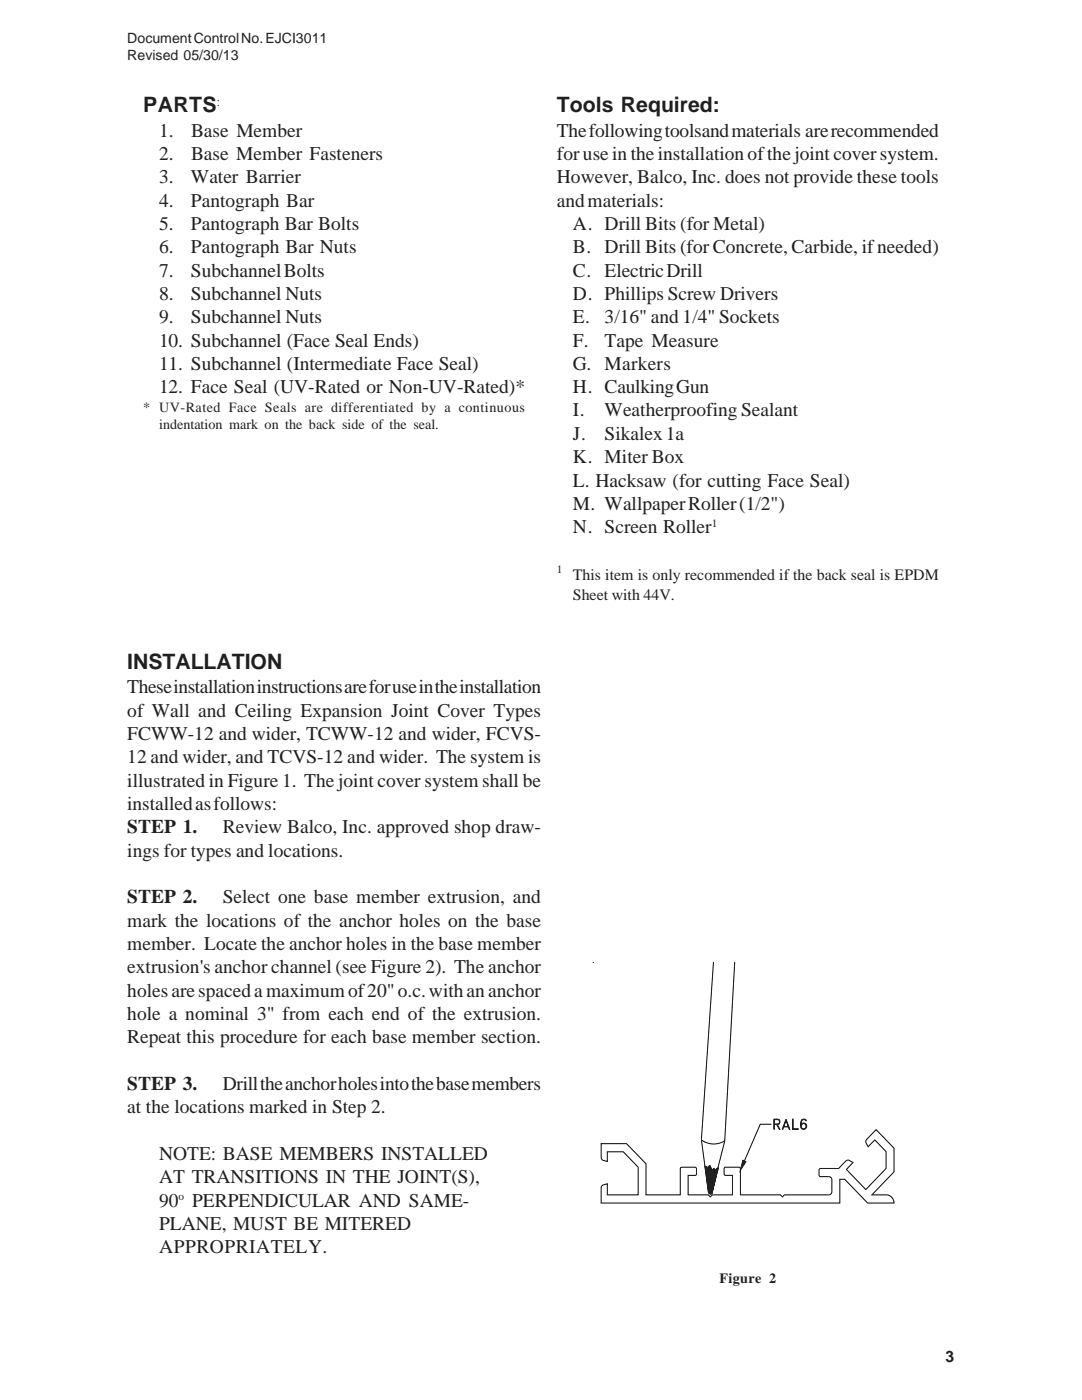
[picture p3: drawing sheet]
<svg xmlns="http://www.w3.org/2000/svg" width="216mm" height="279mm" viewBox="0 0 216 279" stroke-linecap="round" stroke-linejoin="round" font-family="sans-serif">
<g fill="none" stroke="#000" stroke-width=".2">
<path d="M118.3 192.1h.1M142.4 192l-2.4 35.5 1.4 10.4-.7-5.2 .4 .3 .5-.4 .4 1 .4-.4 .3 .3 .5-.4-1.2 5-.3 .2-.2-.1-.1-.3M146.6 192l-2 35.7-2.6 10.2M120 228.2h5l3.9 4.1v6.2h6.8v-5.3l.3-.3h2.7l.3 .3v1.1l-.1 .2-1.6 .1v3.9h4l.4 .4 .4-.4h4.1v-3.9h-1.5l-.2-.2v-1.2l.2-.3 3 .1v5.5h8l.4 .4 .4-.4h8.9a.64 .64 0 0 0 .6-.7l-.1-2.6-.5-.4h-1.8l-.2-.2v-1.2l.3-.2h3.6l1.5-1.6h.7l.7 .4-1.3 1.4 3.9 4 4-4.2v-3.4l-2.2-2.3-1.4 1.4a1.42 1.42 0 0 1-.4-1.3l2-2.2 3.6 3.8v4.7l-4.4 4.6h2.8a1.59 1.59 0 0 1 1.6 1.6h-5.3l-4.5-4.7h-1v4.7h-47.6v-3.2l.2-.4 1-.3v2.3h6.1v-5.6l-2.9-3h-3.2v1.9l-1-.3-.2-.5zM140 227.5a4.1 4.1 0 0 0 4.6 .2M140.7 232.9h.1M140.7 233.2h.1M140.7 233h.1M140.7 233.1h.1M140.8 233h.1M140.8 233.3h.1M140.8 232.9h.1"/>
<path d="M140.8 233.1h.1M140.8 233.2h.1M140.8 233.2v.1M140.8 232.8v.1M140.8 233.3l.1 .1M140.8 233.7h.1M140.8 232.8l-.1 .1M140.8 233.5h.1M140.8 233.6h.1M140.8 233.5v.1M140.8 233.4h.1M140.9 233.2h.1"/>
<path d="M140.9 233.3h.1M140.9 233.7v.1M140.9 233.5h.1M140.9 234h.1M140.9 232.9h.1M140.9 233.8h.1M140.9 233h.1M140.9 233.1h.1M140.9 233.7h.1M140.9 233.6h.1M140.9 233.4h.1M140.9 234.4h.1"/>
<path d="M140.9 234.2h.1M140.9 233.9h.1M140.9 234.5h.1M140.9 234.1h.1M140.9 234.3h.1M140.9 234.7h.1M140.9 234.6h.1M141 233.5h.1M141 233.7h.1M141 233.8h.1M141 233.6h.1M141 233.1h.1"/>
<path d="M141 235h.1M141 234.1h.1M141 234.2h.1M141 234.8h.1M141 234h.1M141 234.9h.1M141 234.2v.1M141 235.1h.1M141 233.2h.1M141 233.3h.1M141 233.4h.1M141 234.3h.1"/>
<path d="M141 234.5h.1M141 234.6h.1M141 234.4h.1M141 235.4h.1M141 233.5v.1M141 234.7h.1M141.1 234.7h.1M141.1 235h.1M141.1 233.8h.1M141.1 235.2h.1M141.1 233.3h.1M141.1 234.9h.1"/>
<path d="M141.1 233.3h-.1M141.1 235.6h.1M141.1 234.5h.1M141.1 233.1h.1M141.1 233.6h.1M141.1 233.4h.1M141.1 234h.1M141.1 233.7h.1M141.1 235.3h.1M141.1 235.7h.1M141.1 234.1h.1M141.1 234.3h.1"/>
<path d="M141.1 234.6h.1M141.1 235.1v.1M141.1 235.4h.1M141.1 233.9h.1M141.1 235.1h.1M141.1 235.8h.1M141.1 233.5h.1M141.1 233h.1M141.1 234.4h.1M141.1 235.9h.1M141.1 234.2v.1M141.1 234.8h.1"/>
<path d="M141.1 234.3l.1 .1M141.1 235.5h.1M141.1 233.2h.1M141.1 234.2h.1M141.1 236.1h.1M141.2 236h.1M141.2 235.1h.1M141.2 234.9h.1M141.2 233.2h.1M141.2 233.9h.1M141.2 233.5h.1M141.2 236.2h.1"/>
<path d="M141.2 235.5h.1M141.2 233.3h.1M141.2 236.1h.1M141.2 234.5h-.1M141.2 234.5h.1M141.2 236.3h.1M141.2 233.8h.1M141.2 234.4h.1M141.2 233.6h.1M141.2 234.9v.1M141.2 234.8h.1M141.2 234h.1"/>
<path d="M141.2 235.3h.1M141.2 233.2h-.1M141.2 233h.1M141.2 235h.1M141.2 233.1h.1M141.2 235.8h.1M141.2 234.7h-.1M141.2 234.7h.1M141.2 236.5h.1M141.2 236.4h.1M141.2 234.2h.1M141.2 235.4h.1"/>
<path d="M141.2 236.5v.1M141.2 236.6h.1M141.2 235.2h.1M141.2 236.8h.1M141.2 234.3h.1M141.2 235.9h.1M141.2 234.6l.1 .1M141.2 236.7h.1M141.2 233.7h.1M141.2 236.9h.1M141.2 237h.1M141.2 234.1v.1"/>
<path d="M141.2 235.6h.1M141.3 234.9h.1M141.3 236.2h.1M141.3 236.1h.1M141.3 233.4h.1M141.3 233.9h.1M141.3 235.2h.1M141.3 233.6h.1M141.3 233h-.1M141.3 234.1l-.1 .1M141.3 237h-.1M141.3 236.4v.1"/>
<path d="M141.3 235.3h-.1M141.3 235.6h.1M141.3 235.9h.1M141.3 235.3h.1M141.3 234.5h.1M141.3 237.2h.1M141.3 234.7h-.1M141.3 234.2h.1M141.3 237h.1M141.3 233.7h.1M141.3 237.1h.1M141.3 233h.1"/>
<path d="M141.3 233.8h.1M141.3 235.4h.1M141.3 235.5h.1M141.3 237.2v.1M141.3 236.6h.1M141.3 236.3h.1M141.3 234.1h.1M141.3 236.9h.1M141.3 235.1h.1M141.3 233.2h.1M141.3 235.7h.1M141.3 236.7h.1"/>
<path d="M141.3 234h.1M141.3 234.8h.1M141.3 233.5h.1M141.3 235.6h-.1M141.3 232.9h.1M141.3 236.5h.1M141.3 234.3h.1M141.3 233.3h.1M141.3 237.4h.1M141.3 235.8h.1M141.3 233.1h.1M141.3 237.3h.1"/>
<path d="M141.4 233h.1M141.3 234.6h.1M141.3 234.7h.1M141.4 234.8h.1M141.4 234.7v.1M141.4 237.3l-.1 .1M141.4 233.8h.1M141.4 235.1h.1M141.4 237.2h.1M141.4 236.8h-.1M141.4 232.9h.1M141.4 236.9h.1"/>
<path d="M141.4 234.3h-.1M141.4 233.6h.1M141.4 237.1h.1M141.4 234.7h.1M141.4 234.9h.1M141.4 234.5h.1M141.4 233.9v.1M141.4 233.4h.1M141.4 236.1h-.1M141.4 237.7h.1M141.4 237.8h.1M141.4 234.4h.1"/>
<path d="M141.4 236.1h.1M141.4 236.2h.1M141.4 236.5h.1M141.4 234h.1M141.4 237.5h.1M141.4 237.4h.1M141.4 235h.1M141.4 233.9h.1M141.4 235.2h.1M141.4 233.7h.1M141.4 233.4h-.1M141.4 236.6h.1"/>
<path d="M141.4 237.6h.1M141.4 236.3h.1M141.4 234.2h.1M141.4 234.3h.1M141.4 233.1h.1M141.4 235.8h.1M141.4 235.9h.1M141.4 236.4h.1M141.4 235.5h.1M141.4 233.3h.1M141.4 235.4h.1M141.4 237.9h.1"/>
<path d="M141.4 234.1h.1M141.4 237h.1M141.4 236.8h.1M141.4 233.1v.1M141.4 235.3h.1M141.4 237.3h.1M141.4 234.8v.1M141.4 235.6h.1M141.4 235.7h.1M141.4 233.2h.1M141.4 236.5v.1M141.4 236h.1"/>
<path d="M141.4 236.7h.1M141.4 238h.1M141.4 234.6h.1M141.4 233.5h.1M141.4 235.3v.1M141.5 234.9h.1M141.5 236.4h.1M141.5 236.1h.1M141.5 232.9h.1M141.5 234h.1M141.5 234.2h.1M141.5 233.9h.1"/>
<path d="M141.5 237.4h.1M141.5 236.9h.1M141.5 237.3h.1M141.5 235.5h.1M141.5 235.9h.1M141.5 234.8h.1M141.5 236.5h.1M141.5 234.3h.1M141.5 236.6h.1M141.5 236.3h.1M141.5 233.3h.1M141.5 235.2h.1"/>
<path d="M141.5 233.4h.1M141.5 235h.1M141.5 238.1h.1M141.5 233h.1M141.5 234.4h.1M141.5 234.1h.1M141.5 235.3h.1M141.5 235.4h.1M141.5 237.8h.1M141.5 237.5h.1M141.5 233.8h.1M141.5 234.6h.1"/>
<path d="M141.5 234.7h.1M141.5 235.8h.1M141.5 233.1h.1M141.5 232.8h.1M141.5 236.8h.1M141.5 233.2h.1M141.5 233.5h.1M141.5 238h.1M141.5 235.7h.1M141.5 235.4v.1M141.5 237.7h.1M141.5 236.2h.1"/>
<path d="M141.5 235.8v.1M141.5 237.1h.1M141.5 237.6h.1M141.5 234.5h.1M141.5 236h.1M141.5 238v.1M141.5 235.1h.1M141.5 237.9h.1M141.5 236.3v.1M141.5 232.7h.1M141.5 236.7h-.1M141.5 233.6h.1"/>
<path d="M141.5 237.2h.1M141.5 237.2l.1 .1M141.5 236.5v.1M141.5 236.1v.1M141.5 235.6h.1M141.6 236.2h.1M141.6 234h.1M141.6 233.4h.1M141.6 235.3h.1M141.6 234.3h.1M141.6 238h.1M141.6 237.4h.1"/>
<path d="M141.6 234.1h.1M141.6 237h.1M141.6 237.6h.1M141.6 236.8h.1M141.6 233.3h.1M141.6 233.8h.1M141.6 235.5h.1M141.6 232.7h-.1M141.6 235.8h.1M141.6 236.1h.1M141.6 236.5h.1M141.6 232.7h.1"/>
<path d="M141.6 238.1h.1M141.6 234.5h.1M141.6 236.9h-.1M141.6 234.5v.1M141.6 237.1h.1M141.6 233.9h.1M141.6 235.4h.1M141.6 232.8h.1M141.6 236.4h.1M141.6 234.2h.1M141.6 235h.1M141.6 237.7h-.1"/>
<path d="M141.6 237.7h.1M141.6 233.7h.1M141.6 236.4l.1 .1M141.6 236.7h.1M141.6 235.6h.1M141.6 232.9v.1M141.6 233h.1M141.6 237.8h.1M141.6 237.9h.1M141.6 233.5h.1M141.6 233.6h.1M141.6 236.9h.1"/>
<path d="M141.6 238.2h.1M141.6 235.2h.1M141.6 236.3v.1M141.6 233.2h.1M141.6 234.7h.1M141.6 234.4h.1M141.6 235.7h.1M141.6 234.6h.1M141.6 236h.1M141.6 234.8h.1M141.6 234.9h.1M141.6 233.8v.1"/>
<path d="M141.6 236.6h.1M141.6 235.1h.1M141.6 237.2h.1M141.6 238.3h.1M141.6 233.1h.1M141.6 235h-.1M141.6 236.3h.1M141.6 237.3h.1M141.6 235.9h.1M141.6 235.3l.1 .1M141.6 232.7v.1M141.6 232.9h.1"/>
<path d="M141.6 237l.1 .1M141.6 236.8v.1M141.6 237.9l-.1 .1M141.7 236.6h.1M141.7 236.3h.1M141.7 235.5h.1M141.7 234.1h.1M141.7 235.3h.1M141.7 233.6h.1M141.7 238.1h.1M141.7 238h.1M141.7 233.6h-.1"/>
<path d="M141.7 236.5h.1M141.7 238.2h.1M141.7 232.8h.1M141.7 235.8h.1M141.7 233.1h.1M141.7 237l-.1 .1M141.7 236.9h.1M141.7 234.7h.1M141.7 237.1h.1M141.7 234.9h-.1M141.7 233.4h-.1M141.7 237.5h.1"/>
<path d="M141.7 237.6h.1M141.7 234.3h.1M141.7 233.2h.1M141.7 232.9h.1M141.7 234.4h.1M141.7 235.9h.1M141.7 236h.1M141.7 234.6h.1M141.7 235.6h.1M141.7 233.3h.1M141.7 234.9h.1M141.7 237.8h.1"/>
<path d="M141.7 236.1h.1M141.7 236.7h.1M141.7 233.9h.1M141.7 233.4v.1M141.7 234.8h.1M141.7 233h.1M141.7 233.6l-.1 .1M141.7 233.1h-.1M141.7 237.2h.1M141.7 237.3h.1M141.7 237.4h.1M141.7 234h.1"/>
<path d="M141.7 234.2h.1M141.7 235.7h.1M141.7 234.5h.1M141.7 237.9h.1M141.7 237h.1M141.7 235.4h.1M141.7 233.8h.1M141.7 233.5h.1M141.7 237.5v.1M141.7 234.7l-.1 .1M141.7 238.1h-.1M141.7 233.4h.1"/>
<path d="M141.7 233.7h.1M141.7 235.1h.1M141.7 236.8h.1M141.7 235h.1M141.7 235.9l.1 .1M141.7 236.3h.2M141.7 234.1l-.1 .1M141.7 235.2h.1M141.8 236.5h.1M141.8 236.4h.1M141.8 234h.1M141.8 234.9h.1"/>
<path d="M141.8 233.8h.1M141.8 237.6h.1M141.8 235.2h.1M141.8 237.4h.1M141.8 237h-.1M141.8 233.9h.1M141.8 233.7h.1M141.8 236h.1M141.8 234.3v.1M141.8 237.1h.1M141.8 238.2h.1M141.8 234.6h.1"/>
<path d="M141.8 234.8v.1M141.8 236.6h.1M141.8 233.4h.1M141.8 236.7h.1M141.8 233.5h.1M141.8 236.2h.1M141.8 235h.1M141.8 238h.1M141.8 235.1h.1M141.8 237.8h.1M141.8 233.1h.1M141.8 237.7l-.1 .1"/>
<path d="M141.8 234.2h.1M141.8 235.5h.1M141.8 235.4h.1M141.8 235.9h.1M141.8 234.5v.1M141.8 234.1h.1M141.8 234.3h.1M141.8 233.3h.1M141.8 236.3h.1M141.8 234.7h.1M141.8 233.2h.1M141.8 238.1h.1"/>
<path d="M141.8 234.4h.1M141.8 235.6h.1M141.8 237.2h.1M141.8 236.9h.1M141.8 236.8h.1M141.8 234.5h.1M141.8 235.5v.1M141.8 237.7h.1M141.8 234.8h.1M141.8 237.9h.1M141.8 236.1h.1M141.8 233.6h.1"/>
<path d="M141.8 237h.1M141.8 235.8h.1M141.8 236l.1 .1M141.8 236.2v.1M141.8 237.5h.1M141.8 237.3h.1M141.8 235.7h.1M141.9 236.5h.1M141.9 237.2h-.1M141.9 234.4h.1M141.9 234.1h.1M141.9 233.3h.1"/>
<path d="M141.9 235.1h.1M141.9 237.8h.1M141.9 234.9h.1M141.9 235.3h.1M141.9 237.4h.1M141.9 237.5v.1M141.9 235.5h-.1M141.9 234.9h-.1M141.9 236.1h.1M141.9 236.6h.1M141.9 236.9h.1M141.9 234.3l-.1 .1"/>
<path d="M141.9 234.3h.1M141.9 233.4h.1M141.9 236.9l-.1 .1M141.9 237.6h.1M141.9 235.4h.1M141.9 235.6h.1M141.9 237.1h.1M141.9 237.2h.1M141.9 233.9h.1M141.9 235.5h.1M141.9 234.5h.1M141.9 235.8h.1"/>
<path d="M141.9 235.7h.1M141.9 233.5h.1M141.9 237.9h.1M141.9 233.7h.1M141.9 237.7h.1M141.9 234.7h.1M141.9 236.8h.1M141.9 236.7h.1M141.9 237.3h.1M141.9 235.9h.1M141.9 236.9v.1M141.9 234.6h.1"/>
<path d="M141.9 238.1h.1M141.9 233.6h.1M141.9 237h.1M141.9 233.8h-.1M141.9 235.2h.1M141.9 233.8h.1M141.9 238h.1M141.9 237.6v.1M141.9 236h.1M141.9 237.3h-.1M141.9 235h.1M141.9 235.2v.1"/>
<path d="M141.9 238.2h.1M141.9 236.2h.1M141.9 236.1l.1 .1M141.9 236.4h.1M141.9 235.7v.1M141.9 234.1v.1M141.9 234.8h.1M141.9 234h.1M141.9 235.3h-.1M141.9 236.3h.1M141.9 235.9v.1M142 236.6h.1"/>
<path d="M142 234.2h.1M142 235.7h.1M142 235.4h.1M142 237.6h.1M142 237.2h.1M142 236.7h.1M142 236.1h.1M142 237.8h.1M142 234.4h.1M142 234.5h.1M142 234.9h.1M142 235.5h.1"/>
<path d="M142 236.2h.1M142 237.7h.1M142 234.3h.1M142 235.9h.1M142 236h.1M142 234.7h.1M142 234.6h.1M142 234.4h-.1M142 235.6h.1M142 238.1h.1M142 238h.1M142 233.6h.1"/>
<path d="M142 233.7h.1M142 237.1h.1M142 236.8h.1M142 233.9h.1M142 233.8h.1M142 233.5h.1M142 237h.1M142 237.9h.1M142 235.3h.1M142 237.3h.1M142 237.4h.1M142 234.1h.1"/>
<path d="M142 235.8h.1M142 235.2h.1M142 235.1h.1M142 236.5h.1M142 234.8h.1M142 237.5l-.1 .1M142 233.8v.1M142 234.8v.1M142 234h.1M142 236.4h.1M142 236.7v.1M142 235h.1"/>
<path d="M142 236.9h.1M142 236.6v.1M142 237.5h.1M142.1 234.5h.1M142.1 235.5h.1M142.1 235.3h.1M142.1 233.8h.1M142.1 237.3h.1M142.1 237h.1M142.1 233.6h.1M142.1 235.9v.1M142.1 234.9v.1"/>
<path d="M142.1 234.3h.1M142.1 235.9h.1M142.1 237.1h.1M142.1 236.5h.1M142.1 236.4h.1M142.1 234.8h.1M142.1 234.9h.1M142.1 235.4h.1M142.1 237.1v.1M142.1 234.7h.1M142.1 236h.1M142.1 236.7h.1"/>
<path d="M142.1 234.1h-.1M142.1 236.9h.1M142.1 233.9h.1M142.1 233.5h.1M142.1 234.1h.1M142.1 235.3v.1M142.1 236.3h.1M142.1 236.2h.1M142.1 233.7h.1M142.1 237.7h-.1M142.1 234.6h.1M142.1 237.4h.1"/>
<path d="M142.1 236.1h.1M142.1 234h.1M142.1 237.6h.1M142.1 235l-.1 .1M142.1 236.6h.1M142.1 234.4h.1M142.1 235.5v.1M142.1 233.9v.1M142.1 235.1h.1M142.1 237.2h.1M142.1 234.2h.1M142.1 235.8h.1"/>
<path d="M142.1 237.5h.1M142.2 236.6h.1M142.2 234.5h.1M142.2 234.4h.1M142.2 235.8h.1M142.2 233.5h.1M142.2 236.8h.1M142.2 236.9h.1M142.2 235.2h.1M142.2 236.2h.1M142.2 236.3h.1M142.2 235.1h.1"/>
<path d="M142.2 234.2h.1M142.2 237.1h.1M142.2 237.2h.1M142.2 237.3h.1M142.2 233.9h.1M142.2 235.7v.1M142.2 234h.1M142.2 234.1h.1M142.2 235.5h.1M142.2 235.6h.1M142.2 235.7h-.1M142.2 234.6h.1"/>
<path d="M142.2 235.9h.1M142.2 234.9h.1M142.2 236.4h.1M142.2 234.3h.1M142.2 237h.1M142.2 236.3h-.1M142.2 236.5h.1M142.2 237.4h.1M142.2 235.4h.1M142.2 233.7h.1M142.2 233.8h.1M142.2 235.3h.1"/>
<path d="M142.2 236h.1M142.2 235.8h-.1M142.2 235h.1M142.2 233.6h.1M142.2 234v.1M142.2 234.8h.1M142.2 235.7h.1M142.2 236.7h.1M142.2 235.5l.1 .1M142.2 234.7h.1M142.2 233.4h.1M142.3 234.5h.1"/>
<path d="M142.3 235.8h.1M142.3 235.7h.1M142.3 233.3h.1M142.3 234.9h.1M142.3 236.9h.1M142.3 233.8h-.1M142.3 236.7h.1M142.3 234h.1M142.3 234.8h.1M142.3 236.1h-.1M142.3 234.7h.1M142.3 236h.1"/>
<path d="M142.3 236.1h.1M142.3 235.1h.1M142.3 233.5h.1M142.3 234.4h.1M142.3 235.3v.1M142.3 235.3l.1 .1M142.3 233.7h.1M142.3 233.8h.1M142.3 236.7h-.1M142.3 236.5h.1M142.3 233.9h.1M142.3 236.3h.1"/>
<path d="M142.3 235.9h.1M142.3 234.2h.1M142.3 235h.1M142.3 234.3h.1M142.3 233.6h.1zM142.3 236.2h.1M142.3 235.2h.1M142.3 235.3h.1M142.3 234.1h.1M142.3 235.6h.1M142.3 233.4h.1M142.3 233.9v.1"/>
<path d="M142.3 236.4l.1 .1M142.3 235.4h.1M142.3 235.5h.1M142.3 236.4h.1M142.3 234.6v.1M142.3 236l.1 .1M142.3 234.7l-.1 .1M142.3 233.6h.1M142.4 234.6h.1M142.4 235.8h.1M142.4 235.4h-.1M142.4 234h.1"/>
<path d="M142.4 233.7h.1M142.4 234.4h.1M142.4 236.5h.1M142.4 233.3h.1M142.4 236.6h.1M142.4 233.4h.1M142.4 234.9h.1M142.4 235h.1M142.4 236.1h.1M142.4 236h.1M142.4 235.6l.1 .1M142.4 233.8h.1"/>
<path d="M142.4 235.1h.1M142.4 234.8h.1M142.4 235.3v.1M142.4 236.3h.1M142.4 234.7h.1M142.4 236.4h.1M142.4 236.2h.1M142.4 234.1h.1M142.4 235.7h.1M142.4 235.3h.1M142.4 234.5h.1M142.4 235.6v.1"/>
<path d="M142.4 235.6h.1M142.4 235.5h.1M142.4 233.9v.1M142.4 234.2h.1M142.4 235.9h.1M142.4 233.3v.1M142.4 234.3h.1M142.5 234.5h.1M142.5 234.9h.1M142.5 236.2l-.1 .1M142.5 233.6h.1M142.5 233.5h.1"/>
<path d="M142.5 234h.1M142.5 234.8h.1M142.5 235.1v.1M142.5 235.6h.1M142.5 234.7h.1M142.5 236h.1M142.5 235.9h.1M142.5 233.4h.1M142.5 233.7h.1M142.5 235h.1M142.5 235.1h.1M142.5 235.3h.1"/>
<path d="M142.5 233.5v.1M142.5 233.8h.1M142.5 235.4h.1M142.5 235.5h.1M142.5 233.9h.1M142.5 234.3h.1M142.5 234.1h.1M142.5 235.2h.1M142.5 235.8h-.1M142.5 235.5v.1M142.5 233.7v.1M142.5 234.6h.1"/>
<path d="M142.5 235.8h.1M142.5 234.4h.1M142.6 235.8h.1M142.6 234.2h.1M142.6 235h.1M142.6 233.6h.1M142.6 234.9h.1M142.6 235.3h.1M142.6 234.2v.1M142.6 234.4h.1M142.6 234.5h.1M142.6 233.9h.1"/>
<path d="M142.6 233.8h.1M142.6 234.6h.1M142.6 233.5h.1M142.6 234.8h.1M142.6 234.7h.1M142.6 235.6h.1M142.6 234.3h.1M142.6 235.2h.1M142.6 234h.1M142.6 234.1h.1M142.6 233.7h.1M142.6 233.6v.1"/>
<path d="M142.6 235.5h.1M142.6 233.5v.1M142.6 235.1h.1M142.6 235.4h.1M142.7 234.7h.1M142.7 233.5h.1M142.7 233.7h.1M142.7 233.8h.1M142.7 234.9v.1M142.7 233.9h.1M142.7 235.2h.1M142.7 234.4h.1"/>
<path d="M142.7 234.9h.1M142.7 235h.1M142.7 234.2h.1M142.7 234.1h.1M142.7 235.1h.1M142.7 234.6h.1M142.7 234.8h.1M142.7 233.6h.1M142.7 234.4v.1M142.7 235v.1M142.7 234.5h.1M142.7 234.3h.1"/>
<path d="M142.7 234h.1M142.8 234.8h.1M142.8 233.8h.1M142.8 234.2h.1M142.8 233.9h.1M142.8 234.3h.1M142.8 234.2l-.1 .1M142.8 233.4h.1M142.8 234h.1M142.8 234.5h.1M142.8 233.5h.1M142.8 233.6h.1"/>
<path d="M142.8 234.4h.1M142.8 234.5h-.1M142.8 234.7h.1M142.8 234.1h.1M142.8 234.6h.1M142.8 234.7v.1M142.9 234h.1M142.9 233.9h.1M142.9 233.7h.1M142.9 234.5h.1M142.9 234.6h.1M142.9 233.4v.1"/>
<path d="M142.9 234.2h.1M142.9 234.3h.1M142.9 234.4h.1M142.9 233.4h.1M142.9 233.4h-.1M142.9 233.6h.1M142.9 234.1h.1M142.9 233.8h.1M142.9 233.7v.2M142.9 233.3h.1M143 233.4h.1M143 233.8h.1"/>
<path d="M143 233.6h.1M143 233.5h.1M143 234h.1M143 233.3h.1M143 233.9h.1M143 233.7h.1M143.1 233.3h.1M143.1 233.6h.1M143.1 233.2h.1M143.1 233.4h.1M143.1 233.5h.1M143.2 233.2h.1"/>
<path d="M143.2 233.1v.1M148.2 231.6l.6 .3-1.1 1.7zM153.9 224.4h-2.2l-3.2 7.3M154.5 224.3l.9-.1v-.7l-.9-.1-.1 2v-2h1l.2 .3-.2 .6-.9 .1M155 224.4l.6 1-.5-1M156.3 224.9h1.1M156.4 224.8h.9M156.8 223.4l.8 2-.8-1.8-.7 1.8zM158.2 223.4v1.9l1.1 .1h-1.1zM159.9 224.6l.1-.3 .3-.1 .4 .1 .2 .3M159.9 224.9l.1 .3 .3 .1 .4-.1 .2-.3M160 223.5l.3-.1 .5 .1"/>
<path d="M160.1 223.4a1.97 1.97 0 0 0-.2 1.7l.3 .2M160.2 224.2l-.3 .2v.3M160.5 224.2a.58 .58 0 0 1 .4 .6 .58 .58 0 0 1-.4 .5M160.7 223.4l.2 .2a.58 .58 0 0 0-.9-.2 1.68 1.68 0 0 0 0 1.9 .62 .62 0 0 0 .9-.2 .62 .62 0 0 0-.2-.8 .62 .62 0 0 0-.8 .1"/>
</g>
<path d="M148.2 231.6l.6 .3-1.1 1.7z" fill="#000"/>
<g font-size="4.2" fill="#231f20">
<text x="28.6" y="22.4">PARTS</text>
<text x="111.1" y="22.4">Tools Required:</text>
<text x="25.4" y="133.6">INSTALLATION</text>
</g>
<g font-size="3.9" fill="#231f20">
<text x="31.7" y="27.2">1.</text>
<text x="38.1" y="27.2">Base Member</text>
<text x="111.1" y="27.2">The following toolsand materials are recommended</text>
<text x="31.7" y="31.9">2.</text>
<text x="38.1" y="31.9">Base Member Fasteners</text>
<text x="111.1" y="31.9">for use in the installation of the joint cover system.</text>
<text x="31.7" y="36.6">3.</text>
<text x="31.7" y="41.2">4.</text>
<text x="38.1" y="36.6">Water Barrier</text>
<text x="38.1" y="41.2">Pantograph Bar</text>
<text x="111.1" y="36.6">However, Balco, Inc. does not provide these tools</text>
<text x="111.1" y="41.2">and materials:</text>
<text x="31.7" y="45.9">5.</text>
<text x="38.1" y="45.9">Pantograph Bar Bolts</text>
<text x="114.3" y="45.9">A. Drill Bits (for Metal)</text>
<text x="31.7" y="50.5">6.</text>
<text x="38.1" y="50.5">Pantograph Bar Nuts</text>
<text x="114.3" y="50.5">B. Drill Bits (for Concrete, Carbide, if needed)</text>
<text x="31.7" y="55.2">7.</text>
<text x="31.7" y="59.8">8.</text>
<text x="38.1" y="55.2">Subchannel Bolts</text>
<text x="38.1" y="59.8">Subchannel Nuts</text>
<text x="114.3" y="55.2">C. Electric Drill</text>
<text x="114.3" y="59.8">D. Phillips Screw Drivers</text>
<text x="31.7" y="64.5">9.</text>
<text x="38.1" y="64.5">Subchannel Nuts</text>
<text x="114.3" y="64.5">E.</text>
<text x="120.7" y="64.5">3/16&quot; and 1/4&quot; Sockets</text>
<text x="31.7" y="69.2">10. Subchannel (Face Seal Ends)</text>
<text x="114.3" y="69.2">F.</text>
<text x="120.6" y="69.2">Tape Measure</text>
<text x="31.7" y="73.8">11. Subchannel (Intermediate Face Seal)</text>
<text x="114.3" y="73.8">G. Markers</text>
<text x="31.7" y="78.5">12. Face Seal (UV-Rated or Non-UV-Rated)*</text>
<text x="114.3" y="78.5">H. Caulking Gun</text>
<text x="114.3" y="83.1">I.</text>
<text x="120.7" y="83.1">Weatherproofing Sealant</text>
<text x="114.3" y="87.8">J.</text>
<text x="120.6" y="87.8">Sikalex 1a</text>
<text x="114.3" y="92.4">K. Miter Box</text>
<text x="114.3" y="97.1">L. Hacksaw (for cutting Face Seal)</text>
<text x="114.3" y="101.7">M. Wallpaper Roller (1/2&quot;)</text>
<text x="114.3" y="106.4">N. Screen Roller</text>
<text x="25.4" y="138.4">These installation instructions are for use in the installation</text>
<text x="25.4" y="143">of Wall and Ceiling Expansion Joint Cover Types</text>
<text x="25.4" y="147.7">FCWW-12 and wider, TCWW-12 and wider, FCVS-</text>
<text x="25.4" y="152.3">12 and wider, and TCVS-12 and wider. The system is</text>
<text x="25.4" y="157">illustrated in Figure 1. The joint cover system shall be</text>
<text x="25.4" y="161.6">installed as follows:</text>
<text x="25.4" y="166.3">STEP 1.</text>
<text x="44.5" y="166.3">Review Balco, Inc. approved shop draw-</text>
<text x="25.4" y="171">ings for types and locations.</text>
<text x="25.4" y="180.3">STEP 2.</text>
<text x="25.4" y="184.9">mark the locations of the anchor holes on the base</text>
<text x="44.5" y="180.3">Select one base member extrusion, and</text>
<text x="25.4" y="189.6">member. Locate the anchor holes in the base member</text>
<text x="25.4" y="194.2">extrusion's anchor channel (see Figure 2). The anchor</text>
<text x="25.4" y="198.9">holes are spaced a maximum of 20&quot; o.c. with an anchor</text>
<text x="25.4" y="203.6">hole a nominal 3&quot; from each end of the extrusion.</text>
<text x="25.4" y="208.2">Repeat this procedure for each base member section.</text>
<text x="25.4" y="217.5">STEP 3.</text>
<text x="44.5" y="217.5">Drill the anchor holes into the base members</text>
<text x="25.4" y="222.2">at the locations marked in Step 2.</text>
<text x="31.8" y="231.5">NOTE: BASE MEMBERS INSTALLED</text>
<text x="31.8" y="236.2">AT TRANSITIONS IN THE JOINT(S),</text>
<text x="31.8" y="245.5">PLANE, MUST BE MITERED</text>
<text x="31.8" y="240.8">90</text>
<text x="38.3" y="240.8">PERPENDICULAR AND SAME-</text>
<text x="31.8" y="250.1">APPROPRIATELY.</text>
</g>
<g font-size="3.2" fill="#231f20">
<text x="114.3" y="115.7">This item is only recommended if the back seal is EPDM</text>
<text x="114.3" y="119.8">Sheet with 44V.</text>
<text x="188.7" y="271.8">3</text>
</g>
<g font-size="2.8" fill="#231f20">
<text x="25.4" y="8.6">Document Control No. EJCI3011</text>
<text x="25.4" y="12">Revised 05/30/13</text>
<text x="28.6" y="82.3">* UV-Rated Face Seals are differentiated by a continuous</text>
<text x="31.7" y="85.7">indentation mark on the back side of the seal.</text>
<text x="143.6" y="256">Figure 2</text>
</g>
<g font-size="2.3" fill="#231f20">
<text x="43.3" y="21.1">:</text>
<text x="142" y="105.1">1</text>
<text x="111.1" y="114.4">1</text>
<text x="35.6" y="239.5">o</text>
</g>
</svg>
